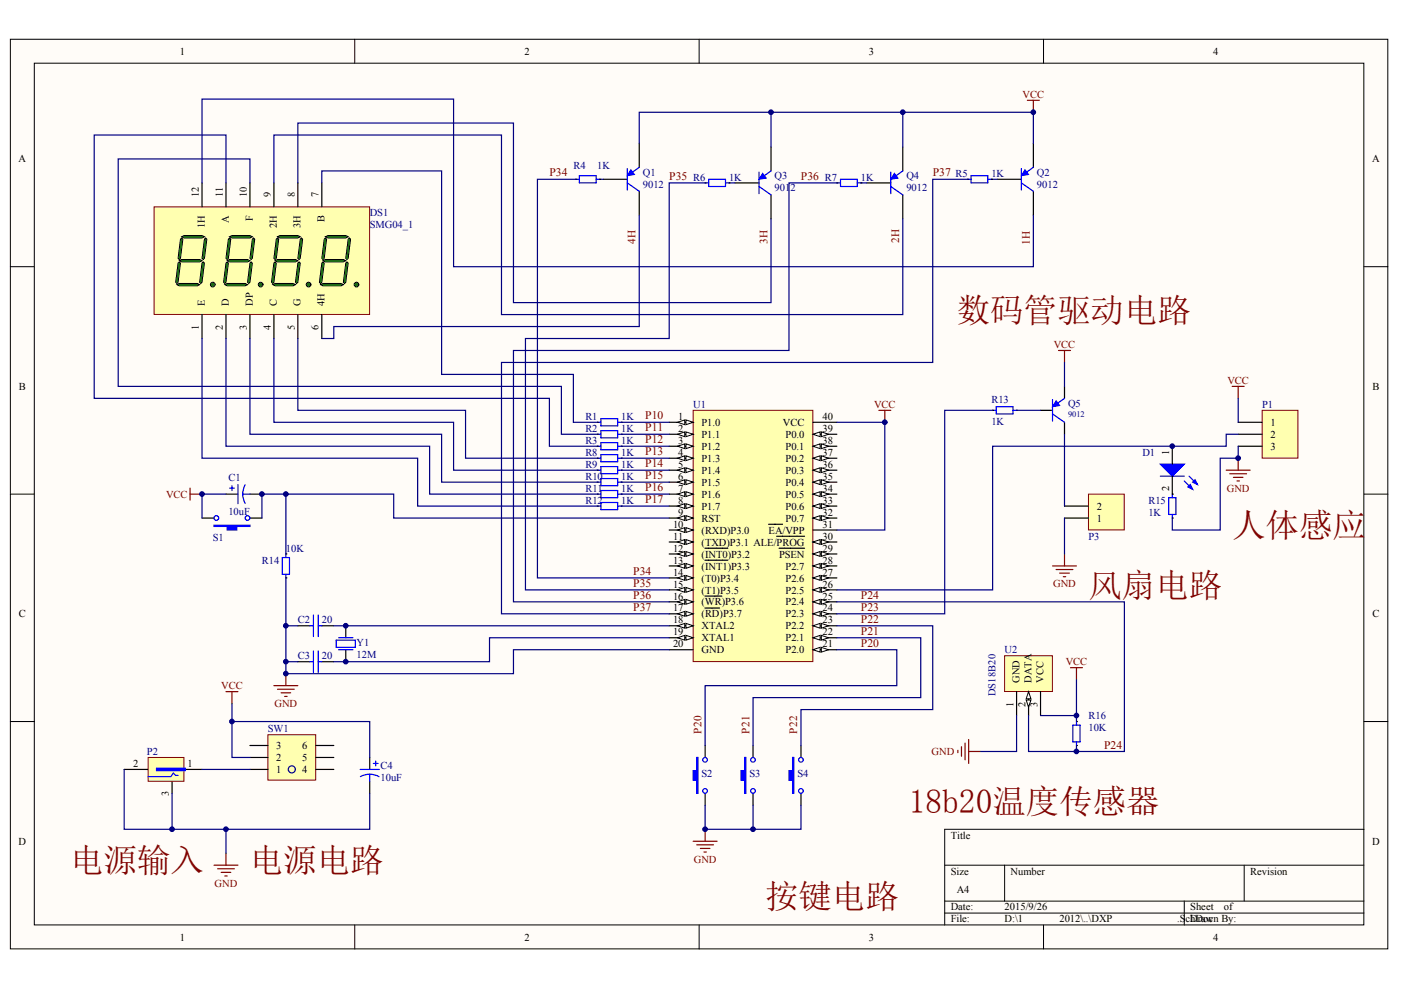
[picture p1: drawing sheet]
<svg xmlns="http://www.w3.org/2000/svg" width="297mm" height="210mm" viewBox="0 0 297 210" stroke-linecap="round" stroke-linejoin="round" font-family="sans-serif">
<g fill="#fffcf8" stroke="#000" stroke-width=".21">
<path d="M2.2 8.3h292v192.9h-292z"/>
<path d="M7.3 13.4h281.9v182.7h-281.9z"/>
</g>
<g fill="none" stroke="#000" stroke-width=".21">
<path d="M75.2 8.3v5.1M148.2 8.3v5.1M221.2 8.3v5.1M2.2 56.5h5.1M289.2 56.5h5.1M2.2 104.8h5.1M289.2 104.8h5.1M2.2 153h5.1M289.2 153h5.1M289.2 175.8h-88.9v20.3M75.2 196.1v5.1M148.2 196.1v5.1"/>
<path d="M200.3 183.4h88.9M200.3 191.1h88.9M200.3 193.6h88.9M213 183.4v7.7M221.2 196.1v5.1M251.1 191.1v5M263.8 183.4v7.7"/>
</g>
<g fill="none" stroke="#00f" stroke-width=".25">
<path d="M122.1 38h.7M122.8 37.3h3.6v1.5h-3.6zM126.4 38h.8M133 35.7v4.6M133 38.8l2.5 1.8M135.5 35.5l-1.7 1.2M149.5 38.8h.8M150.3 38h3.5v1.5h-3.5zM153.8 38.8h.8M160.9 36.5v4.6M160.9 39.5l2.6 1.8M163.5 36.2l-1.8 1.3"/>
<path d="M177.4 38.8h.8M178.2 38h3.6v1.5h-3.6zM181.8 38.8h.7M188.9 36.5v4.6M188.9 39.5l2.5 1.8M191.4 36.2l-1.8 1.3M205.1 38h.8M205.9 37.3h3.5v1.5h-3.5zM209.4 38h.8M216.6 35.7v4.6M216.6 38.8l2.5 1.8M219.1 35.5l-1.8 1.2"/>
<path d="M126.6 89.5h.8M126.6 92.1h.8M126.6 94.6h.8M126.6 97.2h.8M126.6 99.7h.8M127.4 88.8h3.6v1.5h-3.6zM127.4 91.3h3.6v1.5h-3.6zM127.4 93.9h3.6v1.5h-3.6zM127.4 96.4h3.6v1.5h-3.6zM127.4 98.9h3.6v1.6h-3.6zM131 89.5h.7M131 92.1h.7"/>
<path d="M131 94.6h.7M131 97.2h.7M131 99.7h.7M126.6 102.2h.8M126.6 104.8h.8M126.6 107.3h.8M127.4 101.5h3.6v1.5h-3.6zM127.4 104h3.6v1.5h-3.6zM127.4 106.5h3.6v1.6h-3.6zM131 102.2h.7M131 104.8h.7M131 107.3h.7"/>
</g>
<g fill="none" stroke="#000" stroke-width=".25">
<path d="M122.1 38h.1M127.2 38h.1M127.9 38h5.1M135.5 30.4v5.1M149.5 38.8h.1M154.6 38.8h.1M155.9 38.8h5M163.5 31.2v5M177.4 38.8h.1M182.5 38.8h.1M183.8 38.8h5.1M191.4 31.2v5"/>
<path d="M205.1 38h.1M210.2 38h.1M211.5 38h5.1M219.1 30.4v5.1M135.5 40.6v5M163.5 41.3v5.1M191.4 41.3v5.1M219.1 40.6v5M126.6 89.5h.1M126.6 92.1h.1M126.6 94.6h.1M126.6 97.2h.1"/>
<path d="M126.6 99.7h.1M131.7 89.5h.1M131.7 92.1h.1M131.7 94.6h.1M131.7 97.2h.1M131.7 99.7h.1M126.6 102.2h.1M126.6 104.8h.1M126.6 107.3h.1M131.7 102.2h.1M131.7 104.8h.1M131.7 107.3h.1"/>
</g>
<g fill="#00f" stroke="#00f" stroke-width=".21">
<path d="M133.8 36l.7 1-1.5 .3z"/>
<path d="M161.7 36.7l.8 1.1-1.6 .2z"/>
<path d="M189.6 36.7l.8 1.1-1.5 .2z"/>
<path d="M217.3 36l.8 1-1.5 .3z"/>
</g>
<path d="M217.8 21.3h2.6M219.1 21.3v2.5" fill="none" stroke="#800000" stroke-width=".25"/>
<path d="M127.2 38h.7M135.5 30.4v-6.6h28v7.4M154.6 38.8h1.3M163.5 23.8h27.9M182.5 38.8h1.3M210.2 38h1.3M219.1 30.4v-6.6h-27.7v7.4" fill="none" stroke="#000080" stroke-width=".25"/>
<path d="M147 87h25.3v53.3h-25.3z" fill="#ffffb0" stroke="#800000" stroke-width=".21"/>
<path d="M141.9 89.5h5.1" fill="none" stroke="#000" stroke-width=".25"/>
<g fill="#fffcf8" stroke="#000" stroke-width=".21">
<path d="M145.4 89l1.6 .5-1.6 .5z"/>
<path d="M143.7 89.5l1.5-.5v1z"/>
</g>
<path d="M141.9 92.1h5.1" fill="none" stroke="#000" stroke-width=".25"/>
<g fill="#fffcf8" stroke="#000" stroke-width=".21">
<path d="M145.4 91.6l1.6 .5-1.6 .5z"/>
<path d="M143.7 92.1l1.5-.5v1z"/>
</g>
<path d="M141.9 94.6h5.1" fill="none" stroke="#000" stroke-width=".25"/>
<g fill="#fffcf8" stroke="#000" stroke-width=".21">
<path d="M145.4 94.1l1.6 .5-1.6 .5z"/>
<path d="M143.7 94.6l1.5-.5v1z"/>
</g>
<path d="M141.9 97.2h5.1" fill="none" stroke="#000" stroke-width=".25"/>
<g fill="#fffcf8" stroke="#000" stroke-width=".21">
<path d="M145.4 96.6l1.6 .6-1.6 .5z"/>
<path d="M143.7 97.2l1.5-.6v1.1z"/>
</g>
<path d="M141.9 99.7h5.1" fill="none" stroke="#000" stroke-width=".25"/>
<g fill="#fffcf8" stroke="#000" stroke-width=".21">
<path d="M145.4 99.2l1.6 .5-1.6 .5z"/>
<path d="M143.7 99.7l1.5-.5v1z"/>
</g>
<path d="M141.9 102.2h5.1" fill="none" stroke="#000" stroke-width=".25"/>
<g fill="#fffcf8" stroke="#000" stroke-width=".21">
<path d="M145.4 101.7l1.6 .5-1.6 .5z"/>
<path d="M143.7 102.2l1.5-.5v1z"/>
</g>
<path d="M141.9 104.8h5.1" fill="none" stroke="#000" stroke-width=".25"/>
<g fill="#fffcf8" stroke="#000" stroke-width=".21">
<path d="M145.4 104.3l1.6 .5-1.6 .5z"/>
<path d="M143.7 104.8l1.5-.5v1z"/>
</g>
<path d="M141.9 107.3h5.1" fill="none" stroke="#000" stroke-width=".25"/>
<g fill="#fffcf8" stroke="#000" stroke-width=".21">
<path d="M145.4 106.8l1.6 .5-1.6 .5z"/>
<path d="M143.7 107.3l1.5-.5v1z"/>
</g>
<path d="M141.9 109.8h5.1" fill="none" stroke="#000" stroke-width=".25"/>
<g fill="#fffcf8" stroke="#000" stroke-width=".21">
<path d="M145.4 109.3l1.6 .5-1.6 .5z"/>
<path d="M143.7 109.8l1.5-.5v1z"/>
</g>
<path d="M141.9 112.4h5.1" fill="none" stroke="#000" stroke-width=".25"/>
<g fill="#fffcf8" stroke="#000" stroke-width=".21">
<path d="M145.4 111.9l1.6 .5-1.6 .5z"/>
<path d="M143.7 112.4l1.5-.5v1z"/>
</g>
<path d="M141.9 114.9h5.1" fill="none" stroke="#000" stroke-width=".25"/>
<g fill="#fffcf8" stroke="#000" stroke-width=".21">
<path d="M145.4 114.4l1.6 .5-1.6 .5z"/>
<path d="M143.7 114.9l1.5-.5v1z"/>
</g>
<path d="M141.9 117.5h5.1" fill="none" stroke="#000" stroke-width=".25"/>
<g fill="#fffcf8" stroke="#000" stroke-width=".21">
<path d="M145.4 116.9l1.6 .6-1.6 .5z"/>
<path d="M143.7 117.5l1.5-.6v1.1z"/>
</g>
<path d="M141.9 120h5.1M149.5 116.2h4.8" fill="none" stroke="#000" stroke-width=".25"/>
<g fill="#fffcf8" stroke="#000" stroke-width=".21">
<path d="M145.4 119.5l1.6 .5-1.6 .5z"/>
<path d="M143.7 120l1.5-.5v1z"/>
</g>
<path d="M149.5 118.8h4.8M141.9 122.5h5.1" fill="none" stroke="#000" stroke-width=".25"/>
<g fill="#fffcf8" stroke="#000" stroke-width=".21">
<path d="M145.4 122l1.6 .5-1.6 .5z"/>
<path d="M143.7 122.5l1.5-.5v1z"/>
</g>
<path d="M141.9 125.1h5.1" fill="none" stroke="#000" stroke-width=".25"/>
<g fill="#fffcf8" stroke="#000" stroke-width=".21">
<path d="M145.4 124.6l1.6 .5-1.6 .5z"/>
<path d="M143.7 125.1l1.5-.5v1z"/>
</g>
<path d="M141.9 127.6h5.1" fill="none" stroke="#000" stroke-width=".25"/>
<g fill="#fffcf8" stroke="#000" stroke-width=".21">
<path d="M145.4 127.1l1.6 .5-1.6 .5z"/>
<path d="M143.7 127.6l1.5-.5v1z"/>
</g>
<path d="M141.9 130.1h5.1M149.5 126.4h3.5" fill="none" stroke="#000" stroke-width=".25"/>
<g fill="#fffcf8" stroke="#000" stroke-width=".21">
<path d="M145.4 129.6l1.6 .5-1.6 .6z"/>
<path d="M143.7 130.1l1.5-.5v1.1z"/>
</g>
<path d="M141.9 132.7h5.1M149.5 128.9h3.1" fill="none" stroke="#000" stroke-width=".25"/>
<g fill="#fffcf8" stroke="#000" stroke-width=".21">
<path d="M145.4 132.2l1.6 .5-1.6 .5z"/>
<path d="M143.7 132.7l1.5-.5v1z"/>
</g>
<path d="M141.9 135.2h5.1" fill="none" stroke="#000" stroke-width=".25"/>
<g fill="#fffcf8" stroke="#000" stroke-width=".21">
<path d="M145.4 134.7l1.6 .5-1.6 .5z"/>
<path d="M143.7 135.2l1.5-.5v1z"/>
</g>
<path d="M141.9 137.8h5.1M172.4 137.8h5" fill="none" stroke="#000" stroke-width=".25"/>
<g fill="#fffcf8" stroke="#000" stroke-width=".21">
<path d="M172.4 137.8l1.5-.5v1z"/>
<path d="M174.1 137.3l1.6 .5-1.6 .5z"/>
</g>
<path d="M172.4 135.2h5" fill="none" stroke="#000" stroke-width=".25"/>
<g fill="#fffcf8" stroke="#000" stroke-width=".21">
<path d="M172.4 135.2l1.5-.5v1z"/>
<path d="M174.1 134.7l1.6 .5-1.6 .5z"/>
</g>
<path d="M172.4 132.7h5" fill="none" stroke="#000" stroke-width=".25"/>
<g fill="#fffcf8" stroke="#000" stroke-width=".21">
<path d="M172.4 132.7l1.5-.5v1z"/>
<path d="M174.1 132.2l1.6 .5-1.6 .5z"/>
</g>
<path d="M172.4 130.1h5" fill="none" stroke="#000" stroke-width=".25"/>
<g fill="#fffcf8" stroke="#000" stroke-width=".21">
<path d="M172.4 130.1l1.5-.5v1.1z"/>
<path d="M174.1 129.6l1.6 .5-1.6 .6z"/>
</g>
<path d="M172.4 127.6h5" fill="none" stroke="#000" stroke-width=".25"/>
<g fill="#fffcf8" stroke="#000" stroke-width=".21">
<path d="M172.4 127.6l1.5-.5v1z"/>
<path d="M174.1 127.1l1.6 .5-1.6 .5z"/>
</g>
<path d="M172.4 125.1h5" fill="none" stroke="#000" stroke-width=".25"/>
<g fill="#fffcf8" stroke="#000" stroke-width=".21">
<path d="M172.4 125.1l1.5-.5v1z"/>
<path d="M174.1 124.6l1.6 .5-1.6 .5z"/>
</g>
<path d="M172.4 122.5h5" fill="none" stroke="#000" stroke-width=".25"/>
<g fill="#fffcf8" stroke="#000" stroke-width=".21">
<path d="M172.4 122.5l1.5-.5v1z"/>
<path d="M174.1 122l1.6 .5-1.6 .5z"/>
</g>
<path d="M172.4 120h5" fill="none" stroke="#000" stroke-width=".25"/>
<g fill="#fffcf8" stroke="#000" stroke-width=".21">
<path d="M172.4 120l1.5-.5v1z"/>
<path d="M174.1 119.5l1.6 .5-1.6 .5z"/>
</g>
<path d="M172.4 117.5h5" fill="none" stroke="#000" stroke-width=".25"/>
<g fill="#fffcf8" stroke="#000" stroke-width=".21">
<path d="M172.4 117.5l1.5-.6v1.1z"/>
<path d="M174.1 116.9l1.6 .6-1.6 .5z"/>
</g>
<path d="M165.2 116.2h5.4M172.4 114.9h5" fill="none" stroke="#000" stroke-width=".25"/>
<g fill="#fffcf8" stroke="#000" stroke-width=".21">
<path d="M172.4 114.9l1.5-.5v1z"/>
<path d="M174.1 114.4l1.6 .5-1.6 .5z"/>
</g>
<path d="M163 111.2h2.9M164.7 113.7h5.9M172.4 112.4h5M172.4 109.8h5" fill="none" stroke="#000" stroke-width=".25"/>
<g fill="#fffcf8" stroke="#000" stroke-width=".21">
<path d="M172.4 109.8l1.5-.5v1z"/>
<path d="M174.1 109.3l1.6 .5-1.6 .5z"/>
</g>
<path d="M172.4 107.3h5" fill="none" stroke="#000" stroke-width=".25"/>
<g fill="#fffcf8" stroke="#000" stroke-width=".21">
<path d="M172.4 107.3l1.5-.5v1z"/>
<path d="M174.1 106.8l1.6 .5-1.6 .5z"/>
</g>
<path d="M172.4 104.8h5" fill="none" stroke="#000" stroke-width=".25"/>
<g fill="#fffcf8" stroke="#000" stroke-width=".21">
<path d="M172.4 104.8l1.5-.5v1z"/>
<path d="M174.1 104.3l1.6 .5-1.6 .5z"/>
</g>
<path d="M172.4 102.2h5" fill="none" stroke="#000" stroke-width=".25"/>
<g fill="#fffcf8" stroke="#000" stroke-width=".21">
<path d="M172.4 102.2l1.5-.5v1z"/>
<path d="M174.1 101.7l1.6 .5-1.6 .5z"/>
</g>
<path d="M172.4 99.7h5" fill="none" stroke="#000" stroke-width=".25"/>
<g fill="#fffcf8" stroke="#000" stroke-width=".21">
<path d="M172.4 99.7l1.5-.5v1z"/>
<path d="M174.1 99.2l1.6 .5-1.6 .5z"/>
</g>
<path d="M172.4 97.2h5" fill="none" stroke="#000" stroke-width=".25"/>
<g fill="#fffcf8" stroke="#000" stroke-width=".21">
<path d="M172.4 97.2l1.5-.6v1.1z"/>
<path d="M174.1 96.6l1.6 .6-1.6 .5z"/>
</g>
<path d="M172.4 94.6h5" fill="none" stroke="#000" stroke-width=".25"/>
<g fill="#fffcf8" stroke="#000" stroke-width=".21">
<path d="M172.4 94.6l1.5-.5v1z"/>
<path d="M174.1 94.1l1.6 .5-1.6 .5z"/>
</g>
<path d="M172.4 92.1h5" fill="none" stroke="#000" stroke-width=".25"/>
<g fill="#fffcf8" stroke="#000" stroke-width=".21">
<path d="M172.4 92.1l1.5-.5v1z"/>
<path d="M174.1 91.6l1.6 .5-1.6 .5z"/>
</g>
<g fill="none" stroke="#000" stroke-width=".25">
<path d="M172.4 89.5h5M210.5 87h.1M215.5 87h.1M220.6 87h2.6M225.7 81.9v2.6M225.7 89.5v2.6M42.8 109.8h2.6M47.9 104.8h2.6M53 104.8h2.5M53 109.8h2.5M60.6 117.5h.1M60.6 122.5h.1"/>
<path d="M63.2 132.7h2.5M68.2 132.7h2.6M73.3 132.7v2.5M73.3 137.8v2.5M63.2 140.3h2.5M68.2 140.3h2.6M149.5 158.1v2.5M159.7 158.1v2.5M169.8 158.1v2.5M149.5 168.2v2.6M159.7 168.2v2.6M169.8 168.2v2.6"/>
</g>
<g fill="none" stroke="#00f" stroke-width=".25">
<path d="M210.5 87h.7M211.2 86.2h3.6v1.6h-3.6zM214.8 87h.7M223.2 84.7v4.6M223.2 87.8l2.5 1.7M225.7 84.5l-1.8 1.2M48.7 103.5h1M49.2 103v1M50.5 102.7v4.1M51.5 104.8h1.5M51.5 104.8l.1 .8 .4 1.1M52 102.8l-.3 .7-.2 1.3"/>
<path d="M59.8 118.2h1.6v3.6h-1.6zM60.6 117.5v.7M60.6 121.8v.7M65.7 132.7h.8M66.5 130.4v4.6M66.5 138v4.6M67.5 132.7h.7M67.5 130.4v4.6M67.5 138v4.6M71.3 135.7h4v1.6h-4zM71.8 135.2h3M71.8 137.8h3"/>
<path d="M65.7 140.3h.8M67.5 140.3h.7"/>
<circle cx="45.9" cy="109.8" r=".5"/>
<circle cx="52.5" cy="109.8" r=".5"/>
<circle cx="149.5" cy="167.7" r=".5"/>
<circle cx="149.5" cy="161.1" r=".5"/>
<circle cx="159.6" cy="167.7" r=".5"/>
<circle cx="159.6" cy="161.1" r=".5"/>
<circle cx="169.8" cy="167.7" r=".5"/>
<circle cx="169.8" cy="161.1" r=".5"/>
</g>
<path d="M225.7 76.8v5.1M177.4 89.5h10.2v22.9h-10.2M215.5 87h5.1M47.9 104.8h-5.1v5M60.6 122.5v10.2M60.6 140.3h2.6M159.7 170.8v5" fill="none" stroke="#000080" stroke-width=".25"/>
<g fill="none" stroke="#800000" stroke-width=".25">
<path d="M224.4 74.3h2.6M225.7 74.3v2.5M186.3 87h2.6M187.6 87v2.5M40.3 103.5v2.5M40.3 104.8h2.5M223.2 120h5M225.7 117.5v2.5M223.9 120.8h3.6M224.7 121.5h2M225.4 122.3h.5M58.1 145.4h5.1"/>
<path d="M58.8 146.1h3.6M59.6 146.9h2M60.4 147.7h.5M60.6 142.8v2.6M147 178.4h5M147.7 179.1h3.6M148.5 179.9h2M149.5 175.8v2.6M149.2 180.6h.6"/>
</g>
<g fill="#00f" stroke="#00f" stroke-width=".25">
<path d="M45.4 111.4h7.6v.2h-2.8v.8h-2v-.8h-2.8z" fill-rule="evenodd"/>
<path d="M168 160.6h.3v7.6h-.3v-2.8h-.7v-2h.7z" fill-rule="evenodd"/>
<path d="M157.9 160.6h.2v7.6h-.2v-2.8h-.8v-2h.8z" fill-rule="evenodd"/>
<path d="M147.7 160.6h.3v7.6h-.3v-2.8h-.7v-2h.7z" fill-rule="evenodd"/>
</g>
<path d="M223.9 85l.8 1-1.5 .2z" fill="#00f" stroke="#00f" stroke-width=".21"/>
<path d="M213 139h10.1v7.6h-10.1z" fill="#ffffb0" stroke="#800000" stroke-width=".21"/>
<path d="M215.5 146.6v5.1M218.1 146.6v5.1" fill="none" stroke="#000" stroke-width=".25"/>
<g fill="#fffcf8" stroke="#000" stroke-width=".21">
<path d="M218.1 146.6l.5 1.6h-1z"/>
<path d="M217.6 148.4h1l-.5 1.5z"/>
</g>
<path d="M220.6 146.6v5.1M228.2 158.1h.1M228.2 153h.1" fill="none" stroke="#000" stroke-width=".25"/>
<path d="M203.1 159.1v.5M203.9 158.3v2M204.6 157.6v3.5M205.4 156.8v5.1M205.4 159.3h2.5M227 141.6h2.5M228.2 141.6v2.5" fill="none" stroke="#800000" stroke-width=".25"/>
<path d="M215.5 151.7v7.6h-7.6M228.2 144.1v7.6h-7.6M228.2 151.7v1.3M228.2 158.1v1.2" fill="none" stroke="#000080" stroke-width=".25"/>
<path d="M227.5 153.7h1.5v3.6h-1.5zM228.2 153v.7M228.2 157.3v.8" fill="none" stroke="#00f" stroke-width=".25"/>
<path d="M32.7 43.9h45.7v22.8h-45.7z" fill="#ffffb0" stroke="#800000" stroke-width=".21"/>
<g fill="#0f0" stroke="#000" stroke-width=".21">
<circle cx="45.1" cy="60.3" r=".5"/>
<circle cx="55.3" cy="60.3" r=".5"/>
<circle cx="65.4" cy="60.3" r=".5"/>
<circle cx="75.6" cy="60.3" r=".5"/>
</g>
<g fill="#0f0" stroke="#000" stroke-width=".21">
<path d="M37.5 60.4l.5-.3h3.8l.5 .3-.5 .2h-3.8z" fill-rule="evenodd"/>
<path d="M38 55.3l.5-.3h3.8l.5 .3-.5 .2h-3.8z" fill-rule="evenodd"/>
<path d="M38.5 50.2l.5-.3h3.8l.5 .3-.5 .3h-3.8z" fill-rule="evenodd"/>
<path d="M43.3 50.7l.3-.2 .2 .2-.5 4.1-.2 .2-.3-.2z" fill-rule="evenodd"/>
<path d="M38.3 50.7l.2-.2 .3 .2-.5 4.1-.3 .2-.2-.2z" fill-rule="evenodd"/>
<path d="M37.8 55.8l.2-.3 .3 .3-.5 4-.3 .3-.3-.3z" fill-rule="evenodd"/>
<path d="M42.8 55.8l.3-.3 .2 .3-.5 4-.2 .3-.3-.3z" fill-rule="evenodd"/>
<path d="M47.7 60.4l.5-.3h3.8l.5 .3-.5 .2h-3.8z" fill-rule="evenodd"/>
<path d="M48.2 55.3l.5-.3h3.8l.5 .3-.5 .2h-3.8z" fill-rule="evenodd"/>
<path d="M48.7 50.2l.5-.3h3.8l.5 .3-.5 .3h-3.8z" fill-rule="evenodd"/>
<path d="M53.5 50.7l.3-.2 .2 .2-.5 4.1-.3 .2-.2-.2z" fill-rule="evenodd"/>
<path d="M48.4 50.7l.3-.2 .2 .2-.5 4.1-.2 .2-.3-.2z" fill-rule="evenodd"/>
<path d="M47.9 55.8l.3-.3 .2 .3-.5 4-.2 .3-.3-.3z" fill-rule="evenodd"/>
<path d="M53 55.8l.2-.3 .3 .3-.5 4-.3 .3-.2-.3z" fill-rule="evenodd"/>
<path d="M57.8 60.4l.5-.3h3.8l.5 .3-.5 .2h-3.8z" fill-rule="evenodd"/>
<path d="M58.3 55.3l.5-.3h3.8l.6 .3-.6 .2h-3.8z" fill-rule="evenodd"/>
<path d="M58.8 50.2l.5-.3h3.9l.5 .3-.5 .3h-3.9z" fill-rule="evenodd"/>
<path d="M63.7 50.7l.2-.2 .3 .2-.5 4.1-.3 .2-.2-.2z" fill-rule="evenodd"/>
<path d="M58.6 50.7l.2-.2 .3 .2-.5 4.1-.3 .2-.2-.2z" fill-rule="evenodd"/>
<path d="M58.1 55.8l.2-.3 .3 .3-.5 4-.3 .3-.2-.3z" fill-rule="evenodd"/>
<path d="M63.2 55.8l.2-.3 .3 .3-.5 4-.3 .3-.3-.3z" fill-rule="evenodd"/>
<path d="M68 60.4l.5-.3h3.8l.5 .3-.5 .2h-3.8z" fill-rule="evenodd"/>
<path d="M68.5 55.3l.5-.3h3.8l.5 .3-.5 .2h-3.8z" fill-rule="evenodd"/>
<path d="M69 50.2l.5-.3h3.8l.5 .3-.5 .3h-3.8z" fill-rule="evenodd"/>
<path d="M73.8 50.7l.3-.2 .2 .2-.5 4.1-.2 .2-.3-.2z" fill-rule="evenodd"/>
<path d="M68.7 50.7l.3-.2 .2 .2-.5 4.1-.2 .2-.3-.2z" fill-rule="evenodd"/>
<path d="M68.2 55.8l.3-.3 .2 .3-.5 4-.2 .3-.3-.3z" fill-rule="evenodd"/>
<path d="M73.3 55.8l.3-.3 .2 .3-.5 4-.2 .3-.3-.3z" fill-rule="evenodd"/>
</g>
<path d="M42.8 38.8v5.1M47.9 38.8v5.1M53 38.8v5.1M58.1 38.8v5.1M63.2 38.8v5.1M68.2 38.8v5.1M42.8 66.7v5.1M47.9 66.7v5.1M53 66.7v5.1M58.1 66.7v5.1M63.2 66.7v5.1M68.2 66.7v5.1" fill="none" stroke="#000" stroke-width=".25"/>
<g fill="none" stroke="#000080" stroke-width=".25">
<path d="M42.8 38.8v-17.8h53.4v35.5h122.9v-10.9M47.9 38.8v-10.2h-27.9v55.9h96.5v10.1h10.1M53 38.8v-5.1h-27.9v48.2h93.9v10.2h7.6M58.1 38.8v-10.2h48.2v38.1h85.1v-20.3M63.2 38.8v-12.7h45.7v38.1h54.6v-17.8M68.2 38.8v-2.6h25.4v43.2h28v10.1h5M122.1 38h-8.2v84.5h28M149.5 38.8h-7.6v33h-30.5v53.3h30.5M177.4 38.8h-10.1v35.5h-58.4v53.3h33M205.1 38h-7.3v38.8h-91.5v53.3h35.6M135.5 45.6v23.6h-64.7v2.6h-2.6M42.8 71.8v25.4h45.7v10.1h38.1"/>
<path d="M47.9 71.8v22.8h43.2v10.2h35.5M53 71.8v20.3h40.6v10.1h33M58.1 71.8v17.7h38.1v10.2h30.4M63.2 71.8v15.2h35.5v10.2h27.9M131.7 89.5h10.2M131.7 92.1h10.2M131.7 94.6h10.2M131.7 97.2h10.2M131.7 99.7h10.2M210.5 87h-10.2v43.1h-22.9M55.5 109.8v-5h28v5h58.4M60.6 104.8v12.7"/>
<path d="M131.7 102.2h10.2M131.7 104.8h10.2M131.7 107.3h10.2M63.2 132.7h-2.6v10.1h48.3v-5h33M70.8 132.7h71.1M141.9 135.2h-38.1v5.1h-33M177.4 127.6h61v31.7h-20.3v-7.6M177.4 132.7h20.4v17.7h-28v7.7M177.4 135.2h17.8v12.7h-35.5v10.2M177.4 137.8h12.7v7.6h-40.6v12.7M149.5 170.8v5h20.3v-5"/>
</g>
<path d="M230.8 104.8h7.6v7.6h-7.6z" fill="#ffffb0" stroke="#800000" stroke-width=".21"/>
<path d="M225.7 109.8h5.1M225.7 107.3h5.1" fill="none" stroke="#000" stroke-width=".25"/>
<path d="M225.7 92.1v15.2M225.7 109.8v7.7" fill="none" stroke="#000080" stroke-width=".25"/>
<path d="M267.6 87h7.6v10.1h-7.6z" fill="#ffffb0" stroke="#800000" stroke-width=".21"/>
<path d="M248.6 94.6v3.8M262.5 89.5h5.1M262.5 92.1h5.1M262.5 94.6h5.1M248.6 109.8h.1M248.6 104.8h.1M248.6 101v3.8" fill="none" stroke="#000" stroke-width=".25"/>
<g fill="none" stroke="#800000" stroke-width=".25">
<path d="M260 99.7h5.1M261.2 81.9h2.6M262.5 81.9v2.6M262.5 97.2v2.5M260.7 100.5h3.6M261.5 101.2h2M262.3 102h.5M47.9 146.6h2.6M49.2 146.6v2.6M45.4 183.4h5.1M46.1 184.2h3.6M46.9 185h2"/>
<path d="M47.7 185.7h.5M47.9 180.9v2.5"/>
</g>
<path d="M262.5 92.1h-2.5v2.5h-49.5v30.5h-33.1M262.5 94.6v2.6h-3.8v15.2h-10.1v-2.6M262.5 84.5v5" fill="none" stroke="#000080" stroke-width=".25"/>
<path d="M246 101h5.1M247.8 105.5h1.5v3.6h-1.5zM248.6 104.8v.7M248.6 109.1v.7M251.1 102l1.8 1.7M252.1 101l1.8 1.7" fill="none" stroke="#00f" stroke-width=".25"/>
<g fill="#00f" stroke="#00f" stroke-width=".25">
<path d="M246 98.4h5.1l-2.5 2.6z"/>
<path d="M251.9 103.2l.5-.5 .5 1z"/>
<path d="M252.9 102.2l.5-.5 .5 1z"/>
</g>
<path d="M56.8 155.8h10.1v9.6h-10.1z" fill="#ffffb0" stroke="#800000" stroke-width=".21"/>
<path d="M53 158.1h3.8M67 158.1h3.8M26.3 163.1h5.1M36.5 165.7v2.5M37.8 163.1h5M53 160.6h3.8M53 163.1h3.8M67 160.6h3.8M67 163.1h3.8" fill="none" stroke="#000" stroke-width=".25"/>
<g fill="none" stroke="#000080" stroke-width=".25">
<path d="M49.2 149.2v11.4h3.8"/>
<circle cx="61.9" cy="163.1" r=".75"/>
</g>
<path d="M31.4 160.6h7.6v5.1h-7.6z" fill="#ffffb0" stroke="#800000" stroke-width=".21"/>
<path d="M33.2 162.9h6.1v.5h-6.1zM33.2 163.1h6.1M37.8 164.4h-.6l-.5-.5-.5 .8h-4.8M76.4 163.1h4M78.4 164.2l1.2 .1 .8 .4M78.4 164.2h-.8l-1.2 .5M78.4 164.2v1.5M79.2 161.9h1M79.7 161.4v1" fill="none" stroke="#00f" stroke-width=".25"/>
<path d="M49.2 153h29.2v7.6M26.3 163.1v12.7h21.6v5.1M36.5 168.2v7.6M42.8 163.1h10.2M78.4 168.2v7.6h-30.5" fill="none" stroke="#000080" stroke-width=".25"/>
<path d="M78.4 160.6v2.5M78.4 165.7v2.5" fill="none" stroke="#000" stroke-width=".25"/>
<g fill="#000080" stroke="#000080" stroke-width=".21">
<circle cx="36.5" cy="175.8" r=".5"/>
<circle cx="42.8" cy="104.8" r=".5"/>
<circle cx="47.9" cy="175.8" r=".5"/>
<circle cx="49.2" cy="153" r=".5"/>
<circle cx="55.5" cy="104.8" r=".5"/>
<circle cx="60.6" cy="142.8" r=".5"/>
<circle cx="60.6" cy="140.3" r=".5"/>
<circle cx="60.6" cy="132.7" r=".5"/>
<circle cx="60.6" cy="104.8" r=".5"/>
<circle cx="73.3" cy="140.3" r=".5"/>
<circle cx="73.3" cy="132.7" r=".5"/>
<circle cx="149.5" cy="175.8" r=".5"/>
<circle cx="159.6" cy="175.8" r=".5"/>
<circle cx="163.5" cy="23.8" r=".5"/>
<circle cx="187.6" cy="89.5" r=".5"/>
<circle cx="191.4" cy="23.8" r=".5"/>
<circle cx="219.1" cy="23.8" r=".5"/>
<circle cx="228.2" cy="159.3" r=".5"/>
<circle cx="228.2" cy="151.7" r=".5"/>
<circle cx="248.5" cy="94.6" r=".5"/>
<circle cx="262.5" cy="97.1" r=".5"/>
</g>
<g font-size="7.1" fill="#800000">
<text x="202.8" y="68.2">数码管驱动电路</text>
<text x="261.2" y="113.9">人体感应</text>
<text x="230.8" y="126.6">风扇电路</text>
<text x="192.7" y="172.3">18b20温度传感器</text>
<text x="14.9" y="185">电源输入</text>
<text x="53" y="185">电源电路</text>
<text x="162.2" y="192.6">按键电路</text>
</g>
<g font-size="2.5" fill="#800000">
<text x="116.5" y="37.4">P34</text>
<text x="141.9" y="38.2">P35 R6</text>
<text x="169.8" y="38.2">P36 R7</text>
<text x="197.8" y="37.4">P37 R5</text>
<text x="136.8" y="88.9">P10</text>
<text x="136.8" y="91.5">P11</text>
<text x="136.8" y="94">P12</text>
<text x="136.8" y="96.6">P13</text>
<text x="136.8" y="99.1">P14</text>
<text x="136.8" y="101.6">P15</text>
<text x="136.8" y="104.2">P16</text>
<text x="136.8" y="106.7">P17</text>
<text x="134.3" y="121.9">P34</text>
<text x="134.3" y="124.5">P35</text>
<text x="134.3" y="127">P36</text>
<text x="134.3" y="129.5">P37</text>
<text x="182.5" y="129.5">P23</text>
<text x="182.5" y="127">P24</text>
<text x="182.5" y="137.2">P20</text>
<text x="182.5" y="134.6">P21</text>
<text x="182.5" y="132.1">P22</text>
<text x="234.1" y="158.7">P24</text>
</g>
<g font-size="2.4" fill="#800000">
<text x="134.8" y="51.7" transform="rotate(-90 134.8 51.7)">4H</text>
<text x="162.7" y="51.7" transform="rotate(-90 162.7 51.7)">3H</text>
<text x="190.6" y="51.5" transform="rotate(-90 190.6 51.5)">2H</text>
<text x="218.3" y="52" transform="rotate(-90 218.3 52)">1H</text>
<text x="148.7" y="155.5" transform="rotate(-90 148.7 155.5)">P20</text>
<text x="158.9" y="155.5" transform="rotate(-90 158.9 155.5)">P21</text>
<text x="169" y="155.5" transform="rotate(-90 169 155.5)">P22</text>
</g>
<g font-size="2.2">
<text x="38.2" y="11.6">1</text>
<text x="111.2" y="11.6">2</text>
<text x="184.2" y="11.6">3</text>
<text x="257.2" y="11.6">4</text>
<text x="4" y="34.4">A</text>
<text x="290.9" y="34.4">A</text>
<text x="42.2" y="41.8" transform="rotate(-90 42.2 41.8)">12</text>
<text x="47.2" y="41.8" transform="rotate(-90 47.2 41.8)">11</text>
<text x="52.3" y="41.8" transform="rotate(-90 52.3 41.8)">10</text>
<text x="57.4" y="41.8" transform="rotate(-90 57.4 41.8)">9</text>
<text x="62.5" y="41.8" transform="rotate(-90 62.5 41.8)">8</text>
<text x="67.6" y="41.8" transform="rotate(-90 67.6 41.8)">7</text>
<text x="48.5" y="47.3" transform="rotate(-90 48.5 47.3)">A</text>
<text x="53.6" y="46.9" transform="rotate(-90 53.6 46.9)">F</text>
<text x="68.8" y="47.2" transform="rotate(-90 68.8 47.2)">B</text>
<text x="43.4" y="48.4" transform="rotate(-90 43.4 48.4)">1H</text>
<text x="58.7" y="48.4" transform="rotate(-90 58.7 48.4)">2H</text>
<text x="63.7" y="48.4" transform="rotate(-90 63.7 48.4)">3H</text>
<text x="43.4" y="64.9" transform="rotate(-90 43.4 64.9)">E</text>
<text x="48.5" y="64.9" transform="rotate(-90 48.5 64.9)">D</text>
<text x="53.6" y="64.9" transform="rotate(-90 53.6 64.9)">DP</text>
<text x="58.7" y="64.9" transform="rotate(-90 58.7 64.9)">C</text>
<text x="63.7" y="64.9" transform="rotate(-90 63.7 64.9)">G</text>
<text x="68.8" y="64.9" transform="rotate(-90 68.8 64.9)">4H</text>
<text x="42.2" y="69.9" transform="rotate(-90 42.2 69.9)">1</text>
<text x="47.2" y="69.9" transform="rotate(-90 47.2 69.9)">2</text>
<text x="52.3" y="69.9" transform="rotate(-90 52.3 69.9)">3</text>
<text x="57.4" y="69.9" transform="rotate(-90 57.4 69.9)">4</text>
<text x="62.5" y="69.9" transform="rotate(-90 62.5 69.9)">5</text>
<text x="67.6" y="69.9" transform="rotate(-90 67.6 69.9)">6</text>
<text x="4" y="82.6">B</text>
<text x="291" y="82.6">B</text>
<text x="143.8" y="89">1</text>
<text x="174.4" y="89">40</text>
<text x="143.8" y="91.6">2</text>
<text x="143.8" y="94.1">3</text>
<text x="148.7" y="90.3">P1.0</text>
<text x="148.7" y="92.8">P1.1</text>
<text x="148.7" y="95.4">P1.2</text>
<text x="166" y="90.3">VCC</text>
<text x="166.6" y="95.4">P0.1</text>
<text x="166.6" y="92.8">P0.0</text>
<text x="174.4" y="94.1">38</text>
<text x="174.4" y="91.6">39</text>
<text x="269.4" y="90.3">1</text>
<text x="269.4" y="92.8">2</text>
<text x="269.4" y="95.4">3</text>
<text x="143.8" y="96.7">4</text>
<text x="143.8" y="99.2">5</text>
<text x="143.8" y="101.7">6</text>
<text x="148.7" y="97.9">P1.3</text>
<text x="148.7" y="100.5">P1.4</text>
<text x="166.6" y="100.5">P0.3</text>
<text x="166.6" y="97.9">P0.2</text>
<text x="174.4" y="101.7">35</text>
<text x="174.4" y="99.2">36</text>
<text x="174.4" y="96.7">37</text>
<text x="247.9" y="96.4" transform="rotate(-90 247.9 96.4)">1</text>
<text x="143.8" y="104.3">7</text>
<text x="143.8" y="106.8">8</text>
<text x="148.7" y="103">P1.5</text>
<text x="148.7" y="105.5">P1.6</text>
<text x="166.6" y="105.5">P0.5</text>
<text x="166.6" y="103">P0.4</text>
<text x="174.4" y="106.8">33</text>
<text x="174.4" y="104.3">34</text>
<text x="247.9" y="104.1" transform="rotate(-90 247.9 104.1)">2</text>
<text x="142.7" y="111.9">10</text>
<text x="143.8" y="109.3">9</text>
<text x="148.7" y="108.1">P1.7</text>
<text x="148.7" y="110.6">RST</text>
<text x="148.7" y="113.2">(RXD)P3.0</text>
<text x="163" y="113.2">EA/VPP</text>
<text x="166.6" y="110.6">P0.7</text>
<text x="166.6" y="108.1">P0.6</text>
<text x="174.4" y="111.9">31</text>
<text x="174.4" y="109.3">32</text>
<text x="232.6" y="110.6">1</text>
<text x="232.6" y="108.1">2</text>
<text x="142.7" y="114.4">11</text>
<text x="142.7" y="117">12</text>
<text x="142.7" y="119.5">13</text>
<text x="148.7" y="115.7">(TXD)P3.1 ALE/PROG</text>
<text x="148.7" y="118.2">(INT0)P3.2</text>
<text x="165.2" y="118.2">PSEN</text>
<text x="174.4" y="119.5">28</text>
<text x="174.4" y="117">29</text>
<text x="174.4" y="114.4">30</text>
<text x="142.7" y="122">14</text>
<text x="142.7" y="124.6">15</text>
<text x="148.7" y="120.8">(INT1)P3.3</text>
<text x="148.7" y="123.3">(T0)P3.4</text>
<text x="148.7" y="125.8">(T1)P3.5</text>
<text x="166.6" y="125.8">P2.5</text>
<text x="166.6" y="123.3">P2.6</text>
<text x="166.6" y="120.8">P2.7</text>
<text x="174.4" y="124.6">26</text>
<text x="174.4" y="122">27</text>
<text x="4" y="130.9">C</text>
<text x="142.7" y="127.1">16</text>
<text x="142.7" y="129.6">17</text>
<text x="148.7" y="128.4">(WR)P3.6</text>
<text x="148.7" y="130.9">(RD)P3.7</text>
<text x="166.6" y="130.9">P2.3</text>
<text x="166.6" y="128.4">P2.4</text>
<text x="174.4" y="129.6">24</text>
<text x="174.4" y="127.1">25</text>
<text x="291" y="130.9">C</text>
<text x="142.7" y="132.2">18</text>
<text x="142.7" y="134.7">19</text>
<text x="142.7" y="137.3">20</text>
<text x="148.7" y="133.5">XTAL2</text>
<text x="148.7" y="136">XTAL1</text>
<text x="166.6" y="136">P2.1</text>
<text x="166.6" y="133.5">P2.2</text>
<text x="174.4" y="137.3">21</text>
<text x="174.4" y="134.7">22</text>
<text x="174.4" y="132.2">23</text>
<text x="148.7" y="138.5">GND</text>
<text x="166.6" y="138.5">P2.0</text>
<text x="214.9" y="149.8" transform="rotate(-90 214.9 149.8)">1</text>
<text x="216.1" y="144.9" transform="rotate(-90 216.1 144.9)">GND</text>
<text x="217.4" y="149.8" transform="rotate(-90 217.4 149.8)">2</text>
<text x="218.7" y="144.9" transform="rotate(-90 218.7 144.9)">DATA</text>
<text x="219.9" y="149.8" transform="rotate(-90 219.9 149.8)">3</text>
<text x="221.2" y="144.9" transform="rotate(-90 221.2 144.9)">VCC</text>
<text x="58.6" y="158.8">3</text>
<text x="58.6" y="161.4">2</text>
<text x="64.1" y="161.4">5</text>
<text x="64.1" y="158.8">6</text>
<text x="28.3" y="162.6">2</text>
<text x="39.8" y="162.6">1</text>
<text x="58.6" y="163.9">1</text>
<text x="64.1" y="163.9">4</text>
<text x="35.8" y="168.8" transform="rotate(-90 35.8 168.8)">3</text>
<text x="4" y="179.1">D</text>
<text x="201.6" y="177.8">Title</text>
<text x="290.9" y="179.1">D</text>
<text x="201.6" y="185.4">Size</text>
<text x="214.3" y="185.4">Number</text>
<text x="265.1" y="185.4">Revision</text>
<text x="202.8" y="189.2">A4</text>
<text x="201.6" y="193">Date:</text>
<text x="201.6" y="195.6">File:</text>
<text x="213" y="193">2015/9/26</text>
<text x="213" y="195.6">D:\1</text>
<text x="224.6" y="195.6">2012\..\DXP</text>
<text x="249.6" y="195.6">.S</text>
<text x="251.4" y="195.6">chDoc</text>
<text x="252.4" y="193">Sheet</text>
<text x="252.4" y="195.6">Drawn By:</text>
<text x="259.5" y="193">of</text>
<text x="38.2" y="199.4">1</text>
<text x="111.2" y="199.4">2</text>
<text x="184.2" y="199.4">3</text>
<text x="257.2" y="199.4">4</text>
</g>
<g font-size="2.2" fill="#800000">
<text x="216.8" y="20.8">VCC</text>
<text x="223.4" y="73.8">VCC</text>
<text x="260.2" y="81.4">VCC</text>
<text x="185.3" y="86.5">VCC</text>
<text x="35.2" y="105.5">VCC</text>
<text x="260.1" y="104.2">GND</text>
<text x="223.3" y="124.5">GND</text>
<text x="225.9" y="141.1">VCC</text>
<text x="46.9" y="146.1">VCC</text>
<text x="58.2" y="149.9">GND</text>
<text x="197.5" y="160.1">GND</text>
<text x="147.1" y="182.9">GND</text>
<text x="45.5" y="188">GND</text>
</g>
<g font-size="2.2" fill="#000080">
<text x="121.6" y="35.7">R4</text>
<text x="126.6" y="35.7">1K</text>
<text x="136.3" y="37.3">Q1</text>
<text x="136.3" y="39.8">9012</text>
<text x="154.6" y="38.3">1K</text>
<text x="164.2" y="38">Q3</text>
<text x="164.2" y="40.6">9012</text>
<text x="182.5" y="38.3">1K</text>
<text x="192.2" y="38">Q4</text>
<text x="192.2" y="40.6">9012</text>
<text x="210.2" y="37.5">1K</text>
<text x="219.9" y="37.3">Q2</text>
<text x="219.9" y="39.8">9012</text>
<text x="78.4" y="45.9">DS1</text>
<text x="78.4" y="48.4">SMG04_1</text>
<text x="124.1" y="89">R1</text>
<text x="131.7" y="89">1K</text>
<text x="147" y="86.5">U1</text>
<text x="210.2" y="85.5">R13</text>
<text x="226.5" y="86.2">Q5</text>
<text x="267.6" y="86.5">P1</text>
<text x="124.1" y="91.6">R2</text>
<text x="124.1" y="94.1">R3</text>
<text x="131.7" y="91.6">1K</text>
<text x="131.7" y="94.1">1K</text>
<text x="210.2" y="90.1">1K</text>
<text x="48.4" y="102">C1</text>
<text x="124.1" y="96.7">R8</text>
<text x="124.1" y="99.2">R9</text>
<text x="124.1" y="101.7">R10</text>
<text x="131.7" y="96.7">1K</text>
<text x="131.7" y="99.2">1K</text>
<text x="131.7" y="101.7">1K</text>
<text x="242.2" y="96.7">D1</text>
<text x="124.1" y="104.3">R11</text>
<text x="124.1" y="106.8">R12</text>
<text x="131.7" y="104.3">1K</text>
<text x="131.7" y="106.8">1K</text>
<text x="243.5" y="106.8">R15</text>
<text x="48.4" y="109.1">10uF</text>
<text x="243.5" y="109.3">1K</text>
<text x="45.1" y="114.7">S1</text>
<text x="55.5" y="119.5">R14</text>
<text x="60.6" y="117">10K</text>
<text x="230.8" y="114.4">P3</text>
<text x="63.2" y="132.2">C2</text>
<text x="68.2" y="132.2">20</text>
<text x="75.6" y="137">Y1</text>
<text x="63.2" y="139.8">C3</text>
<text x="68.2" y="139.8">20</text>
<text x="75.6" y="139.5">12M</text>
<text x="213" y="138.5">U2</text>
<text x="211.1" y="147.7" transform="rotate(-90 211.1 147.7)">DS18B20</text>
<text x="56.8" y="155.3">SW1</text>
<text x="230.8" y="152.5">R16</text>
<text x="230.8" y="155">10K</text>
<text x="31.2" y="160.1">P2</text>
<text x="80.7" y="163.1">C4</text>
<text x="80.7" y="165.7">10uF</text>
<text x="148.7" y="164.7">S2</text>
<text x="158.9" y="164.7">S3</text>
<text x="169.1" y="164.7">S4</text>
</g>
<text font-size="1.8" fill="#000080" x="226.5" y="88.4">9012</text>
</svg>
